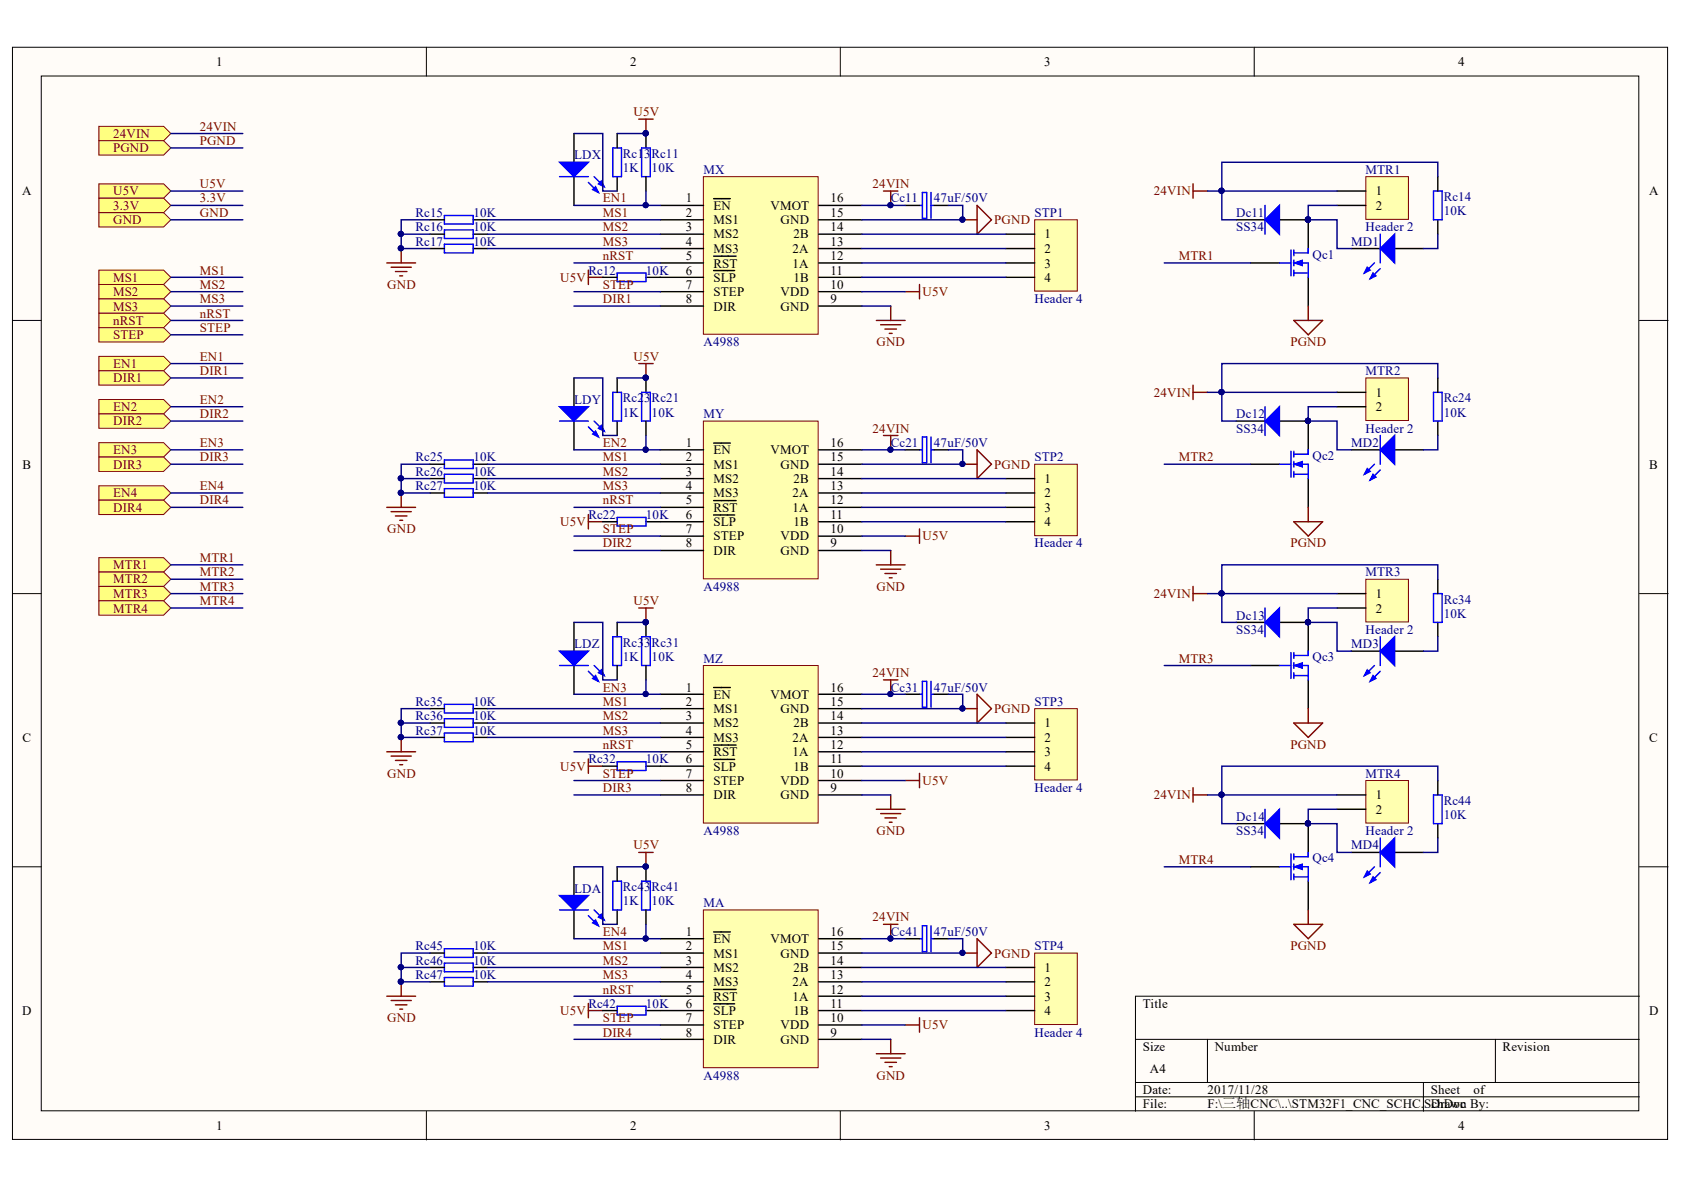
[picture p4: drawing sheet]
<svg xmlns="http://www.w3.org/2000/svg" width="297mm" height="210mm" viewBox="0 0 297 210" stroke-linecap="round" stroke-linejoin="round" font-family="sans-serif">
<g fill="#fffcf8" stroke="#000" stroke-width=".18">
<path d="M2.2 8.3h291.9v192.7h-291.9z"/>
<path d="M7.3 13.4h281.8v182.5h-281.8z"/>
</g>
<g fill="none" stroke="#000" stroke-width=".18">
<path d="M75.2 8.3v5.1M148.2 8.3v5.1M221.2 8.3v5.1M2.2 56.5h5.1M289.2 56.5h5M2.2 104.7h5.1M289.2 104.7h5M2.2 152.9h5.1M289.2 152.9h5M289.2 175.7h-88.9v20.3M75.2 196v5.1M148.2 196v5.1"/>
<path d="M200.3 183.3h88.9M200.3 190.9h88.9M200.3 193.5h88.9M213 183.3v7.6M221.2 196v5.1M251.1 190.9v5.1M263.8 183.3v7.6"/>
</g>
<path d="M124.1 31.2h20.2v27.8h-20.2z" fill="#ffffb0" stroke="#800000" stroke-width=".18"/>
<g fill="none" stroke="#000" stroke-width=".25">
<path d="M116.5 36.2h7.6M116.5 38.8h7.6M125.9 35h2.9M144.4 36.2h7.6M144.4 38.8h7.6M116.5 41.3h7.6M116.5 43.8h7.6M116.5 46.4h7.6M116.5 48.9h7.6M116.5 51.5h7.6M116.5 54h7.6M125.9 45.2h3.9"/>
<path d="M125.9 47.7h3.7M144.4 41.3h7.6M144.4 43.8h7.6M144.4 46.4h7.6M144.4 48.9h7.6M144.4 51.5h7.6M144.4 54h7.6"/>
</g>
<path d="M124.1 117.4h20.2v27.8h-20.2z" fill="#ffffb0" stroke="#800000" stroke-width=".18"/>
<g fill="none" stroke="#000" stroke-width=".25">
<path d="M116.5 122.5h7.6M116.5 125h7.6M116.5 127.5h7.6M116.5 130.1h7.6M116.5 132.6h7.6M116.5 135.1h7.6M116.5 137.7h7.6M125.9 121.3h2.9M125.9 131.4h3.9M125.9 134h3.7M144.4 122.5h7.6M144.4 125h7.6"/>
<path d="M144.4 127.5h7.6M144.4 130.1h7.6M144.4 132.6h7.6M144.4 135.1h7.6M144.4 137.7h7.6M116.5 140.2h7.6M144.4 140.2h7.6"/>
</g>
<path d="M124.1 74.3h20.2v27.8h-20.2z" fill="#ffffb0" stroke="#800000" stroke-width=".18"/>
<g fill="none" stroke="#000" stroke-width=".25">
<path d="M116.5 79.3h7.6M125.9 78.2h2.9M144.4 79.3h7.6M116.5 81.9h7.6M116.5 84.4h7.6M116.5 87h7.6M116.5 89.5h7.6M116.5 92h7.6M116.5 94.6h7.6M116.5 97.1h7.6M125.9 88.3h3.9M125.9 90.8h3.7"/>
<path d="M144.4 81.9h7.6M144.4 84.4h7.6M144.4 87h7.6M144.4 89.5h7.6M144.4 92h7.6M144.4 94.6h7.6M144.4 97.1h7.6"/>
</g>
<path d="M124.1 160.5h20.2v27.8h-20.2z" fill="#ffffb0" stroke="#800000" stroke-width=".18"/>
<g fill="none" stroke="#000" stroke-width=".25">
<path d="M116.5 165.6h7.6M116.5 168.1h7.6M116.5 170.6h7.6M116.5 173.2h7.6M116.5 175.7h7.6M116.5 178.3h7.6M125.9 164.4h2.9M125.9 174.5h3.9M125.9 177.1h3.7M144.4 165.6h7.6M144.4 168.1h7.6M144.4 170.6h7.6"/>
<path d="M144.4 173.2h7.6M144.4 175.7h7.6M144.4 178.3h7.6M116.5 180.8h7.6M116.5 183.3h7.6M144.4 180.8h7.6M144.4 183.3h7.6"/>
</g>
<g fill="#ffff80" stroke="#800000" stroke-width=".18">
<path d="M17.4 22.3h11.5l1.2 1.3-1.2 1.2h-11.5z" fill-rule="evenodd"/>
<path d="M17.4 24.8h11.5l1.2 1.3-1.2 1.3h-11.5z" fill-rule="evenodd"/>
<path d="M17.4 32.4h11.5l1.2 1.3-1.2 1.3h-11.5z" fill-rule="evenodd"/>
<path d="M17.4 37.5h11.5l1.2 1.3-1.2 1.2h-11.5z" fill-rule="evenodd"/>
<path d="M17.4 35h11.5l1.2 1.2-1.2 1.3h-11.5z" fill-rule="evenodd"/>
</g>
<path d="M154.6 56.5h5.1M155.3 57.3h3.6M156.1 58h2M156.9 58.8h.5M157.1 54v2.5M159.7 51.5h2.5M162.2 50.2v2.5" fill="none" stroke="#800000" stroke-width=".25"/>
<path d="M182.5 38.8h7.5v12.5h-7.5z" fill="#ffffb0" stroke="#800000" stroke-width=".18"/>
<path d="M177.4 41.3h5.1M177.4 43.8h5.1M177.4 46.4h5.1M177.4 48.9h5.1" fill="none" stroke="#000" stroke-width=".25"/>
<path d="M155.8 76.8h2.6M157.1 76.8v2.5M172.3 79.3l2.6 2.6-2.6 2.5zM154.6 99.6h5.1M157.1 97.1v2.5M159.7 94.6h2.5M162.2 93.3v2.5M169.8 81.9h2.5M155.3 100.4h3.6M156.1 101.2h2M156.9 101.9h.5" fill="none" stroke="#800000" stroke-width=".25"/>
<g fill="#000080" stroke="#000080" stroke-width=".18">
<circle cx="157.1" cy="79.3" r=".46"/>
<circle cx="169.8" cy="81.8" r=".46"/>
</g>
<path d="M182.5 81.9h7.5v12.6h-7.5z" fill="#ffffb0" stroke="#800000" stroke-width=".18"/>
<path d="M177.4 84.4h5.1M177.4 87h5.1M177.4 89.5h5.1M177.4 92h5.1" fill="none" stroke="#000" stroke-width=".25"/>
<path d="M159.7 137.7h2.5M162.2 136.4v2.5M154.6 142.8h5.1M155.3 143.5h3.6M156.1 144.3h2M156.9 145h.5M157.1 140.2v2.6" fill="none" stroke="#800000" stroke-width=".25"/>
<path d="M182.5 125h7.5v12.6h-7.5z" fill="#ffffb0" stroke="#800000" stroke-width=".18"/>
<path d="M177.4 127.5h5.1M177.4 130.1h5.1M177.4 132.6h5.1M177.4 135.1h5.1" fill="none" stroke="#000" stroke-width=".25"/>
<path d="M162.2 179.5v2.6M154.6 185.9h5.1M155.3 186.6h3.6M156.1 187.4h2M156.9 188.1h.5M157.1 183.3v2.6M159.7 180.8h2.5" fill="none" stroke="#800000" stroke-width=".25"/>
<path d="M182.5 168.1h7.5v12.6h-7.5z" fill="#ffffb0" stroke="#800000" stroke-width=".18"/>
<path d="M159.7 36.2h2.5M164.7 36.2h2.6M159.7 79.3h2.5M164.7 79.3h2.6M159.7 122.5h2.5M164.7 122.5h2.6M159.7 165.6h2.5M164.7 165.6h2.6M177.4 170.6h5.1M177.4 173.2h5.1M177.4 175.7h5.1M177.4 178.3h5.1" fill="none" stroke="#000" stroke-width=".25"/>
<g fill="none" stroke="#00f" stroke-width=".25">
<path d="M162.2 36.2h.5M162.7 34h.8v4.5h-.8zM164.2 34v4.5M164.2 36.2h.5M162.2 79.3h.5M162.7 77.1h.8v4.5h-.8zM164.2 79.3h.5M164.2 77.1v4.5M162.2 122.5h.5M162.7 120.2h.8v4.5h-.8zM164.2 120.2v4.5M164.2 122.5h.5"/>
<path d="M162.2 165.6h.5M162.7 163.3h.8v4.6h-.8zM164.2 163.3v4.6M164.2 165.6h.5"/>
</g>
<path d="M155.8 33.7h2.6M157.1 33.7v2.5M169.8 38.8h2.5M172.3 36.2l2.6 2.6-2.6 2.5zM155.8 119.9h2.6M157.1 119.9v2.6M169.8 125h2.5M172.3 122.5l2.6 2.5-2.6 2.5zM155.8 163h2.6M157.1 163v2.6M169.8 168.1h2.5M172.3 165.6l2.6 2.5-2.6 2.5z" fill="none" stroke="#800000" stroke-width=".25"/>
<g fill="#000080" stroke="#000080" stroke-width=".18">
<circle cx="157.1" cy="36.2" r=".46"/>
<circle cx="169.8" cy="38.7" r=".46"/>
<circle cx="157.1" cy="122.4" r=".46"/>
<circle cx="169.8" cy="125" r=".46"/>
<circle cx="157.1" cy="165.5" r=".46"/>
<circle cx="169.8" cy="168.1" r=".46"/>
<circle cx="157.1" cy="79.3" r=".46"/>
<circle cx="169.8" cy="81.8" r=".46"/>
</g>
<g fill="none" stroke="#000080" stroke-width=".25">
<path d="M30.1 23.6h12.7M30.1 26.1h12.7M30.1 33.7h12.7M30.1 38.8h12.7M30.1 36.2h12.7M152 36.2h7.7M167.3 36.2h2.5v2.6h-17.8M152 41.3h25.4M152 43.8h25.4M152 46.4h25.4M152 48.9h25.4M152 51.5h7.7"/>
<path d="M152 54h5.1M152 79.3h7.7M167.3 79.3h2.5v2.6h-17.8M152 84.4h25.4M152 87h25.4M152 89.5h25.4M152 92h25.4M152 94.6h7.7M152 97.1h5.1M152 122.5h7.7M152 127.5h25.4M152 130.1h25.4"/>
<path d="M152 132.6h25.4M152 135.1h25.4M152 137.7h7.7M167.3 122.5h2.5v2.5h-17.8M152 140.2h5.1M152 165.6h7.7M152 170.6h25.4M152 173.2h25.4M152 175.7h25.4M152 178.3h25.4M167.3 165.6h2.5v2.5h-17.8M152 180.8h7.7"/>
<path d="M152 183.3h5.1"/>
</g>
<path d="M17.4 57.8h11.5l1.2 1.3-1.2 1.2h-11.5z" fill-rule="evenodd" fill="#ffff80" stroke="#800000" stroke-width=".18"/>
<path d="M113.9 33.7v2.5h2.6M30.1 59.1h12.7M101.2 46.4h15.3M101.2 51.5h15.3M101.2 54h15.3" fill="none" stroke="#000080" stroke-width=".25"/>
<path d="M108.1 26.1h1.5v5.1h-1.5zM113.2 26.1v5.1h1.5v-5.1M108.9 48.2h5v1.5h-5z" fill="none" stroke="#00f" stroke-width=".25"/>
<path d="M101.2 23.6v5M101.2 31.2v5M108.9 23.6v2.5M108.9 31.2v2.5M113.9 31.2v2.5M106.3 48.9h2.6M113.9 48.9h2.6" fill="none" stroke="#000" stroke-width=".25"/>
<circle cx="113.9" cy="36.2" r=".46" fill="#000080" stroke="#000080" stroke-width=".18"/>
<path d="M103.8 47.6v2.6M103.8 48.9h2.5" fill="none" stroke="#800000" stroke-width=".25"/>
<path d="M98.7 28.6h5.1l-2.6 2.6z" fill="#00f"/>
<path d="M98.7 28.6h5.1l-2.6 2.6zM103.8 32.2l1.8 1.8M104.8 31.2l1.8 1.7" fill="none" stroke="#00f" stroke-width=".25"/>
<path d="M104.5 33.4l.5-.5 .6 1.1z" fill="#00f"/>
<path d="M104.5 33.4l.5-.5 .6 1.1z" fill="none" stroke="#00f" stroke-width=".25"/>
<path d="M105.6 32.4l.5-.5 .5 1z" fill="#00f"/>
<path d="M98.7 31.2h5.1M105.6 32.4l.5-.5 .5 1zM108.1 69.2h1.5v5.1h-1.5zM113.2 69.2v5.1h1.5v-5.1M108.9 91.3h5v1.5h-5z" fill="none" stroke="#00f" stroke-width=".25"/>
<path d="M101.2 89.5h15.3M101.2 94.6h15.3M101.2 97.1h15.3" fill="none" stroke="#000080" stroke-width=".25"/>
<path d="M101.2 66.7v5M101.2 74.3v5M108.9 66.7v2.5M108.9 74.3v2.5M113.9 74.3v2.5M106.3 92h2.6M113.9 92h2.6" fill="none" stroke="#000" stroke-width=".25"/>
<path d="M103.8 90.8v2.5M103.8 92h2.5" fill="none" stroke="#800000" stroke-width=".25"/>
<path d="M98.7 71.7h5.1l-2.6 2.6z" fill="#00f"/>
<path d="M98.7 71.7h5.1l-2.6 2.6zM103.8 75.3l1.8 1.8M104.8 74.3l1.8 1.8" fill="none" stroke="#00f" stroke-width=".25"/>
<path d="M104.5 76.6l.5-.5 .6 1z" fill="#00f"/>
<path d="M104.5 76.6l.5-.5 .6 1z" fill="none" stroke="#00f" stroke-width=".25"/>
<path d="M105.6 75.5l.5-.5 .5 1.1z" fill="#00f"/>
<path d="M98.7 74.3h5.1M105.6 75.5l.5-.5 .5 1.1zM108.1 112.3h1.5v5.1h-1.5zM113.2 112.3v5.1h1.5v-5.1M108.9 134.4h5v1.5h-5z" fill="none" stroke="#00f" stroke-width=".25"/>
<path d="M101.2 132.6h15.3M101.2 137.7h15.3M101.2 140.2h15.3" fill="none" stroke="#000080" stroke-width=".25"/>
<path d="M101.2 109.8v5.1M101.2 117.4v5.1M108.9 109.8v2.5M108.9 117.4v2.5M113.9 117.4v2.5M106.3 135.1h2.6M113.9 135.1h2.6" fill="none" stroke="#000" stroke-width=".25"/>
<path d="M103.8 133.9v2.5M103.8 135.1h2.5" fill="none" stroke="#800000" stroke-width=".25"/>
<path d="M98.7 114.9h5.1l-2.6 2.5z" fill="#00f"/>
<path d="M98.7 114.9h5.1l-2.6 2.5zM103.8 118.4l1.8 1.8M104.8 117.4l1.8 1.8" fill="none" stroke="#00f" stroke-width=".25"/>
<path d="M104.5 119.7l.5-.5 .6 1z" fill="#00f"/>
<path d="M104.5 119.7l.5-.5 .6 1z" fill="none" stroke="#00f" stroke-width=".25"/>
<path d="M105.6 118.7l.5-.5 .5 1z" fill="#00f"/>
<path d="M98.7 117.4h5.1M105.6 118.7l.5-.5 .5 1zM108.1 155.4h1.5v5.1h-1.5zM113.2 155.4v5.1h1.5v-5.1M108.9 177.5h5v1.5h-5z" fill="none" stroke="#00f" stroke-width=".25"/>
<path d="M101.2 175.7h15.3M101.2 180.8h15.3M101.2 183.3h15.3" fill="none" stroke="#000080" stroke-width=".25"/>
<path d="M101.2 152.9v5.1M108.9 152.9v2.5M101.2 160.5v5.1M106.3 178.3h2.6M108.9 160.5v2.5M113.9 160.5v2.5M113.9 178.3h2.6" fill="none" stroke="#000" stroke-width=".25"/>
<path d="M103.8 177v2.5M103.8 178.3h2.5" fill="none" stroke="#800000" stroke-width=".25"/>
<path d="M98.7 158h5.1l-2.6 2.5z" fill="#00f"/>
<path d="M98.7 158h5.1l-2.6 2.5zM103.8 161.5l1.8 1.8M104.8 160.5l1.8 1.8" fill="none" stroke="#00f" stroke-width=".25"/>
<path d="M104.5 162.8l.5-.5 .6 1z" fill="#00f"/>
<path d="M104.5 162.8l.5-.5 .6 1z" fill="none" stroke="#00f" stroke-width=".25"/>
<path d="M105.6 161.8l.5-.5 .5 1z" fill="#00f"/>
<path d="M98.7 160.5h5.1M105.6 161.8l.5-.5 .5 1z" fill="none" stroke="#00f" stroke-width=".25"/>
<path d="M112.7 21h2.5M113.9 21v2.6M112.7 64.1h2.5M113.9 64.1v2.6M112.7 107.2h2.5M113.9 107.2v2.6M112.7 150.4h2.5M113.9 150.4v2.5" fill="none" stroke="#800000" stroke-width=".25"/>
<g fill="none" stroke="#000080" stroke-width=".25">
<path d="M101.2 23.6h5.1v10.1h2.6M101.2 36.2h12.7M108.9 23.6h5M101.2 66.7h5.1v10.1h2.6M101.2 79.3h12.7M108.9 66.7h5M113.9 76.8v2.5h2.6M101.2 109.8h5.1v10.1h2.6M108.9 109.8h5M113.9 119.9v2.6h2.6M101.2 122.5h12.7M101.2 152.9h5.1v10.1h2.6"/>
<path d="M108.9 152.9h5M101.2 165.6h12.7M113.9 163v2.6h2.6"/>
</g>
<g fill="#000080" stroke="#000080" stroke-width=".18">
<circle cx="113.9" cy="79.3" r=".46"/>
<circle cx="113.9" cy="36.2" r=".46"/>
<circle cx="113.9" cy="122.4" r=".46"/>
<circle cx="113.9" cy="165.5" r=".46"/>
</g>
<path d="M17.4 47.6h11.5l1.2 1.3-1.2 1.3h-11.5z" fill-rule="evenodd" fill="#ffff80" stroke="#800000" stroke-width=".18"/>
<path d="M30.1 48.9h12.7" fill="none" stroke="#000080" stroke-width=".25"/>
<path d="M17.4 50.2h11.5l1.2 1.3-1.2 1.2h-11.5z" fill-rule="evenodd" fill="#ffff80" stroke="#800000" stroke-width=".18"/>
<path d="M30.1 51.5h12.7" fill="none" stroke="#000080" stroke-width=".25"/>
<path d="M17.4 52.7h11.5l1.2 1.3-1.2 1.3h-11.5z" fill-rule="evenodd" fill="#ffff80" stroke="#800000" stroke-width=".18"/>
<path d="M30.1 54h12.7" fill="none" stroke="#000080" stroke-width=".25"/>
<path d="M17.4 55.3h11.5l1.2 1.2-1.2 1.3h-11.5z" fill-rule="evenodd" fill="#ffff80" stroke="#800000" stroke-width=".18"/>
<path d="M30.1 56.5h12.7" fill="none" stroke="#000080" stroke-width=".25"/>
<path d="M17.4 62.9h11.5l1.2 1.2-1.2 1.3h-11.5z" fill-rule="evenodd" fill="#ffff80" stroke="#800000" stroke-width=".18"/>
<path d="M30.1 64.1h12.7" fill="none" stroke="#000080" stroke-width=".25"/>
<path d="M17.4 65.4h11.5l1.2 1.3-1.2 1.2h-11.5z" fill-rule="evenodd" fill="#ffff80" stroke="#800000" stroke-width=".18"/>
<path d="M30.1 66.7h12.7" fill="none" stroke="#000080" stroke-width=".25"/>
<path d="M17.4 70.5h11.5l1.2 1.2-1.2 1.3h-11.5z" fill-rule="evenodd" fill="#ffff80" stroke="#800000" stroke-width=".18"/>
<path d="M30.1 71.7h12.7" fill="none" stroke="#000080" stroke-width=".25"/>
<path d="M17.4 73h11.5l1.2 1.3-1.2 1.2h-11.5z" fill-rule="evenodd" fill="#ffff80" stroke="#800000" stroke-width=".18"/>
<path d="M30.1 74.3h12.7" fill="none" stroke="#000080" stroke-width=".25"/>
<path d="M17.4 78.1h11.5l1.2 1.2-1.2 1.3h-11.5z" fill-rule="evenodd" fill="#ffff80" stroke="#800000" stroke-width=".18"/>
<path d="M30.1 79.3h12.7" fill="none" stroke="#000080" stroke-width=".25"/>
<path d="M17.4 80.6h11.5l1.2 1.3-1.2 1.3h-11.5z" fill-rule="evenodd" fill="#ffff80" stroke="#800000" stroke-width=".18"/>
<path d="M30.1 81.9h12.7" fill="none" stroke="#000080" stroke-width=".25"/>
<path d="M17.4 85.7h11.5l1.2 1.3-1.2 1.2h-11.5z" fill-rule="evenodd" fill="#ffff80" stroke="#800000" stroke-width=".18"/>
<path d="M30.1 87h12.7" fill="none" stroke="#000080" stroke-width=".25"/>
<path d="M17.4 88.2h11.5l1.2 1.3-1.2 1.3h-11.5z" fill-rule="evenodd" fill="#ffff80" stroke="#800000" stroke-width=".18"/>
<path d="M30.1 89.5h12.7" fill="none" stroke="#000080" stroke-width=".25"/>
<path d="M220.6 46.4h5.1M230.8 48.9v5.1" fill="none" stroke="#000" stroke-width=".25"/>
<path d="M225.7 46.4h2M227.7 44.1v4.6M228.2 46.4h2.6v2.5M228.2 48.2h2.6M228.2 45.9v1M228.2 47.6v1.1" fill="none" stroke="#00f" stroke-width=".25"/>
<path d="M228.2 46.4l1.5-.5v1z" fill="#00f"/>
<path d="M228.2 46.4l1.5-.5v1z" fill="none" stroke="#00f" stroke-width=".18"/>
<path d="M17.4 98.4h11.5l1.2 1.2-1.2 1.3h-11.5z" fill-rule="evenodd" fill="#ffff80" stroke="#800000" stroke-width=".18"/>
<path d="M30.1 99.6h12.7" fill="none" stroke="#000080" stroke-width=".25"/>
<path d="M17.4 100.9h11.5l1.2 1.3-1.2 1.2h-11.5z" fill-rule="evenodd" fill="#ffff80" stroke="#800000" stroke-width=".18"/>
<path d="M30.1 102.2h12.7" fill="none" stroke="#000080" stroke-width=".25"/>
<path d="M17.4 103.4h11.5l1.2 1.3-1.2 1.3h-11.5z" fill-rule="evenodd" fill="#ffff80" stroke="#800000" stroke-width=".18"/>
<path d="M30.1 104.7h12.7" fill="none" stroke="#000080" stroke-width=".25"/>
<path d="M17.4 106h11.5l1.2 1.2-1.2 1.3h-11.5z" fill-rule="evenodd" fill="#ffff80" stroke="#800000" stroke-width=".18"/>
<path d="M30.1 107.2h12.7" fill="none" stroke="#000080" stroke-width=".25"/>
<path d="M240.9 31.2h7.5v7.5h-7.5z" fill="#ffffb0" stroke="#800000" stroke-width=".18"/>
<path d="M218.1 38.8h5M225.7 38.8h5.1M235.8 33.7h5.1M235.8 36.2h5.1" fill="none" stroke="#000" stroke-width=".25"/>
<path d="M235.8 36.2h-5v2.6M205.4 46.4h15.2" fill="none" stroke="#000080" stroke-width=".25"/>
<path d="M210.4 32.4v2.6M210.4 33.7h2.6M228.2 56.5h5.1l-2.5 2.6zM230.8 54v2.5" fill="none" stroke="#800000" stroke-width=".25"/>
<path d="M223.1 38.8l2.6-2.6v5.1z" fill="#00f"/>
<path d="M223.1 38.8l2.6-2.6v5.1zM223.1 36.2v5.1M227.7 79.6v4.6M225.7 81.9h2M228.2 81.9h2.6v2.5M228.2 83.7h2.6M228.2 81.4v1M228.2 83.2v1" fill="none" stroke="#00f" stroke-width=".25"/>
<path d="M215.5 33.7v5.1h2.6" fill="none" stroke="#000080" stroke-width=".25"/>
<circle cx="215.5" cy="33.6" r=".46" fill="#000080" stroke="#000080" stroke-width=".18"/>
<path d="M220.6 81.9h5.1M230.8 84.4v5.1" fill="none" stroke="#000" stroke-width=".25"/>
<path d="M228.2 81.9l1.5-.5v1z" fill="#00f"/>
<path d="M228.2 81.9l1.5-.5v1z" fill="none" stroke="#00f" stroke-width=".18"/>
<path d="M240.9 66.7h7.5v7.5h-7.5z" fill="#ffffb0" stroke="#800000" stroke-width=".18"/>
<path d="M218.1 74.3h5M225.7 74.3h5.1M235.8 69.2h5.1M235.8 71.7h5.1" fill="none" stroke="#000" stroke-width=".25"/>
<path d="M235.8 71.7h-5v2.6M205.4 81.9h15.2" fill="none" stroke="#000080" stroke-width=".25"/>
<path d="M210.4 67.9v2.6M210.4 69.2h2.6M228.2 92h5.1l-2.5 2.6zM230.8 89.5v2.5" fill="none" stroke="#800000" stroke-width=".25"/>
<path d="M223.1 74.3l2.6-2.6v5.1z" fill="#00f"/>
<path d="M223.1 74.3l2.6-2.6v5.1zM223.1 71.7v5.1M225.7 117.4h2M227.7 115.1v4.6M228.2 117.4h2.6v2.5M228.2 119.2h2.6M228.2 116.9v1M228.2 118.7v1" fill="none" stroke="#00f" stroke-width=".25"/>
<path d="M215.5 69.2v5.1h2.6" fill="none" stroke="#000080" stroke-width=".25"/>
<circle cx="215.5" cy="69.2" r=".46" fill="#000080" stroke="#000080" stroke-width=".18"/>
<path d="M220.6 117.4h5.1M230.8 119.9v5.1" fill="none" stroke="#000" stroke-width=".25"/>
<path d="M228.2 117.4l1.5-.5v1z" fill="#00f"/>
<path d="M228.2 117.4l1.5-.5v1z" fill="none" stroke="#00f" stroke-width=".18"/>
<path d="M240.9 102.2h7.5v7.5h-7.5z" fill="#ffffb0" stroke="#800000" stroke-width=".18"/>
<path d="M218.1 109.8h5M225.7 109.8h5.1M235.8 104.7h5.1M235.8 107.2h5.1" fill="none" stroke="#000" stroke-width=".25"/>
<path d="M205.4 117.4h15.2M235.8 107.2h-5v2.6" fill="none" stroke="#000080" stroke-width=".25"/>
<path d="M210.4 103.4v2.6M210.4 104.7h2.6M228.2 127.5h5.1l-2.5 2.6zM230.8 125v2.5" fill="none" stroke="#800000" stroke-width=".25"/>
<path d="M223.1 109.8l2.6-2.6v5.1z" fill="#00f"/>
<path d="M223.1 109.8l2.6-2.6v5.1zM223.1 107.2v5.1M225.7 152.9h2M227.7 150.6v4.6M228.2 152.9h2.6v2.5M228.2 154.7h2.6M228.2 152.4v1M228.2 154.2v1" fill="none" stroke="#00f" stroke-width=".25"/>
<path d="M215.5 104.7v5.1h2.6" fill="none" stroke="#000080" stroke-width=".25"/>
<circle cx="215.5" cy="104.7" r=".46" fill="#000080" stroke="#000080" stroke-width=".18"/>
<path d="M220.6 152.9h5.1M230.8 155.4v5.1" fill="none" stroke="#000" stroke-width=".25"/>
<path d="M228.2 152.9l1.5-.5v1z" fill="#00f"/>
<path d="M228.2 152.9l1.5-.5v1z" fill="none" stroke="#00f" stroke-width=".18"/>
<path d="M240.9 137.7h7.5v7.5h-7.5z" fill="#ffffb0" stroke="#800000" stroke-width=".18"/>
<path d="M218.1 145.3h5M225.7 145.3h5.1M235.8 140.2h5.1M235.8 142.8h5.1" fill="none" stroke="#000" stroke-width=".25"/>
<path d="M205.4 152.9h15.2M235.8 142.8h-5v2.5" fill="none" stroke="#000080" stroke-width=".25"/>
<path d="M210.4 138.9v2.6M210.4 140.2h2.6M228.2 163h5.1l-2.5 2.6zM230.8 160.5v2.5" fill="none" stroke="#800000" stroke-width=".25"/>
<path d="M223.1 145.3l2.6-2.5v5z" fill="#00f"/>
<path d="M252.9 104.7h1.5v5.1h-1.5zM223.1 145.3l2.6-2.5v5zM223.1 142.8v5" fill="none" stroke="#00f" stroke-width=".25"/>
<path d="M215.5 140.2v5.1h2.6" fill="none" stroke="#000080" stroke-width=".25"/>
<circle cx="215.5" cy="140.2" r=".46" fill="#000080" stroke="#000080" stroke-width=".18"/>
<path d="M238.4 114.9h5.1M246 114.9h5.1M253.6 102.2v2.5M253.6 109.8v2.5" fill="none" stroke="#000" stroke-width=".25"/>
<path d="M243.5 114.9l2.5-2.6v5.1z" fill="#00f"/>
<path d="M242.4 117.4l-1.7 1.8M243.5 114.9l2.5-2.6v5.1zM243.5 118.4l-1.8 1.8" fill="none" stroke="#00f" stroke-width=".25"/>
<path d="M241.2 118.2l.5 .5-1 .5z" fill="#00f"/>
<path d="M241.2 118.2l.5 .5-1 .5z" fill="none" stroke="#00f" stroke-width=".25"/>
<path d="M242.2 119.2l.5 .5-1 .5z" fill="#00f"/>
<path d="M242.2 119.2l.5 .5-1 .5zM243.5 112.3v5.1M252.9 140.2h1.5v5.1h-1.5z" fill="none" stroke="#00f" stroke-width=".25"/>
<path d="M230.8 109.8h5v5.1h2.6M253.6 102.2v-2.6h-38.1v5.1M253.6 112.3v2.6h-2.5M213 140.2h22.8" fill="none" stroke="#000080" stroke-width=".25"/>
<g fill="#000080" stroke="#000080" stroke-width=".18">
<circle cx="215.5" cy="104.7" r=".46"/>
<circle cx="215.5" cy="140.2" r=".46"/>
</g>
<path d="M253.6 137.7v2.5M238.4 150.4h5.1M246 150.4h5.1M253.6 145.3v2.5" fill="none" stroke="#000" stroke-width=".25"/>
<path d="M243.5 150.4l2.5-2.6v5.1z" fill="#00f"/>
<path d="M242.4 152.9l-1.7 1.8M243.5 150.4l2.5-2.6v5.1zM243.5 153.9l-1.8 1.8" fill="none" stroke="#00f" stroke-width=".25"/>
<path d="M241.2 153.7l.5 .5-1 .5z" fill="#00f"/>
<path d="M241.2 153.7l.5 .5-1 .5z" fill="none" stroke="#00f" stroke-width=".25"/>
<path d="M242.2 154.7l.5 .5-1 .5z" fill="#00f"/>
<path d="M252.9 69.2h1.5v5.1h-1.5zM242.2 154.7l.5 .5-1 .5zM243.5 147.8v5.1" fill="none" stroke="#00f" stroke-width=".25"/>
<path d="M213 69.2h22.8M253.6 137.7v-2.6h-38.1v5.1M230.8 145.3h5v5.1h2.6M253.6 147.8v2.6h-2.5" fill="none" stroke="#000080" stroke-width=".25"/>
<g fill="#000080" stroke="#000080" stroke-width=".18">
<circle cx="215.5" cy="140.2" r=".46"/>
<circle cx="215.5" cy="69.2" r=".46"/>
</g>
<path d="M238.4 79.3h5.1M246 79.3h5.1M253.6 66.7v2.5M253.6 74.3v2.5" fill="none" stroke="#000" stroke-width=".25"/>
<path d="M243.5 79.3l2.5-2.5v5.1z" fill="#00f"/>
<path d="M243.5 79.3l2.5-2.5v5.1zM242.4 81.9l-1.7 1.8M243.5 82.9l-1.8 1.8" fill="none" stroke="#00f" stroke-width=".25"/>
<path d="M241.2 82.6l.5 .6-1 .5z" fill="#00f"/>
<path d="M241.2 82.6l.5 .6-1 .5z" fill="none" stroke="#00f" stroke-width=".25"/>
<path d="M242.2 83.7l.5 .5-1 .5z" fill="#00f"/>
<path d="M252.9 33.7h1.5v5.1h-1.5zM243.5 76.8v5.1M242.2 83.7l.5 .5-1 .5z" fill="none" stroke="#00f" stroke-width=".25"/>
<path d="M213 33.7h22.8M230.8 74.3h5v5h2.6M253.6 66.7v-2.6h-38.1v5.1M253.6 76.8v2.5h-2.5" fill="none" stroke="#000080" stroke-width=".25"/>
<g fill="#000080" stroke="#000080" stroke-width=".18">
<circle cx="215.5" cy="69.2" r=".46"/>
<circle cx="215.5" cy="33.6" r=".46"/>
</g>
<path d="M253.6 31.2v2.5M253.6 38.8v2.5M238.4 43.8h5.1M246 43.8h5.1" fill="none" stroke="#000" stroke-width=".25"/>
<path d="M243.5 43.8l2.5-2.5v5.1z" fill="#00f"/>
<path d="M242.4 46.4l-1.7 1.8M243.5 43.8l2.5-2.5v5.1zM243.5 47.4l-1.8 1.8" fill="none" stroke="#00f" stroke-width=".25"/>
<path d="M241.2 47.1l.5 .5-1 .6z" fill="#00f"/>
<path d="M241.2 47.1l.5 .5-1 .6z" fill="none" stroke="#00f" stroke-width=".25"/>
<path d="M242.2 48.2l.5 .5-1 .5z" fill="#00f"/>
<g fill="none" stroke="#00f" stroke-width=".25">
<path d="M78.4 38h5.1v1.5h-5.1zM78.4 40.5h5.1v1.6h-5.1zM78.4 43.1h5.1v1.5h-5.1zM242.2 48.2l.5 .5-1 .5zM243.5 41.3v5.1M78.4 81.1h5.1v1.5h-5.1zM78.4 83.7h5.1v1.5h-5.1zM78.4 86.2h5.1v1.5h-5.1zM78.4 124.2h5.1v1.6h-5.1zM78.4 126.8h5.1v1.5h-5.1zM78.4 129.3h5.1v1.5h-5.1zM78.4 167.4h5.1v1.5h-5.1z"/>
<path d="M78.4 169.9h5.1v1.5h-5.1zM78.4 172.4h5.1v1.5h-5.1z"/>
</g>
<g fill="none" stroke="#000080" stroke-width=".25">
<path d="M75.8 38.8h-5v5h5M86 38.8h30.5M230.8 38.8h5v5h2.6M253.6 31.2v-2.6h-38.1v5.1M70.8 41.3h5M86 41.3h30.5M86 43.8h30.5M253.6 41.3v2.5h-2.5M70.8 84.4h5M75.8 81.9h-5v5.1h5M86 84.4h30.5M86 87h30.5"/>
<path d="M86 81.9h30.5M213 104.7h22.8M70.8 127.5h5M75.8 125h-5v5.1h5M86 127.5h30.5M86 130.1h30.5M86 125h30.5M70.8 170.6h5M75.8 168.1h-5v5.1h5M86 170.6h30.5M86 173.2h30.5M86 168.1h30.5"/>
</g>
<g fill="#000080" stroke="#000080" stroke-width=".18">
<circle cx="215.5" cy="33.6" r=".46"/>
<circle cx="70.7" cy="43.8" r=".46"/>
<circle cx="70.7" cy="86.9" r=".47"/>
<circle cx="70.7" cy="130" r=".46"/>
<circle cx="70.7" cy="173.1" r=".47"/>
<circle cx="70.7" cy="41.3" r=".46"/>
<circle cx="70.7" cy="84.4" r=".46"/>
<circle cx="70.7" cy="127.5" r=".46"/>
<circle cx="70.7" cy="170.6" r=".46"/>
<circle cx="215.5" cy="104.7" r=".46"/>
</g>
<g fill="none" stroke="#800000" stroke-width=".25">
<path d="M68.2 46.4h5.1M69 47.1h3.5M69.7 47.9h2.1M70.5 48.7h.5M70.8 43.8v2.6M68.2 89.5h5.1M69 90.3h3.5M69.7 91h2.1M70.5 91.8h.5M70.8 87v2.5M68.2 132.6h5.1M69 133.4h3.5"/>
<path d="M69.7 134.1h2.1M70.5 134.9h.5M70.8 130.1v2.5M68.2 175.7h5.1M69 176.5h3.5M69.7 177.2h2.1M70.5 178h.5M70.8 173.2v2.5"/>
</g>
<g fill="none" stroke="#000" stroke-width=".25">
<path d="M75.8 38.8h2.6M83.5 38.8h2.5M75.8 41.3h2.6M75.8 43.8h2.6M83.5 41.3h2.5M83.5 43.8h2.5M75.8 81.9h2.6M75.8 84.4h2.6M75.8 87h2.6M83.5 81.9h2.5M83.5 84.4h2.5M83.5 87h2.5"/>
<path d="M75.8 125h2.6M75.8 127.5h2.6M75.8 130.1h2.6M83.5 125h2.5M83.5 127.5h2.5M83.5 130.1h2.5M75.8 168.1h2.6M75.8 170.6h2.6M75.8 173.2h2.6M83.5 168.1h2.5M83.5 170.6h2.5M83.5 173.2h2.5"/>
</g>
<text font-size="6.3" fill="#00f" x="230" y="42.5">PIQc102</text>
<g font-size="6" fill="#00f">
<text x="230" y="77.9">PIQc202</text>
<text x="230" y="113.5">PIQc302</text>
<text x="230" y="149.1">PIQc402</text>
</g>
<g font-size="3.5" fill="#000080">
<text x="113.2" y="25.4">PIRc1102</text>
<text x="113.2" y="68.8">PIRc2102</text>
<text x="113.2" y="111.8">PIRc3102</text>
<text x="113.2" y="155.2">PIRc4102</text>
</g>
<g font-size="2.3">
<text x="38.1" y="11.6">1</text>
<text x="111.1" y="11.6">2</text>
<text x="184.2" y="11.6">3</text>
<text x="257.2" y="11.6">4</text>
<text x="3.9" y="34.4">A</text>
<text x="120.9" y="35.7">1</text>
<text x="146.5" y="35.7">16</text>
<text x="242.7" y="34.4">1</text>
<text x="290.9" y="34.4">A</text>
<text x="120.9" y="38.2">2</text>
<text x="120.9" y="40.8">3</text>
<text x="125.8" y="37">EN</text>
<text x="125.8" y="39.5">MS1</text>
<text x="135.9" y="37">VMOT</text>
<text x="137.7" y="39.5">GND</text>
<text x="146.5" y="38.2">15</text>
<text x="146.5" y="40.8">14</text>
<text x="242.7" y="37">2</text>
<text x="120.9" y="43.4">4</text>
<text x="120.9" y="45.9">5</text>
<text x="125.8" y="42">MS2</text>
<text x="125.8" y="44.7">MS3</text>
<text x="125.8" y="47.2">RST</text>
<text x="139.8" y="47.2">1A</text>
<text x="139.8" y="44.7">2A</text>
<text x="140" y="42">2B</text>
<text x="146.5" y="45.9">12</text>
<text x="146.5" y="43.4">13</text>
<text x="184.3" y="42">1</text>
<text x="184.3" y="44.7">2</text>
<text x="184.3" y="47.2">3</text>
<text x="120.9" y="48.5">6</text>
<text x="120.9" y="51">7</text>
<text x="120.9" y="53.5">8</text>
<text x="125.8" y="49.7">SLP</text>
<text x="125.8" y="52.3">STEP</text>
<text x="137.7" y="52.3">VDD</text>
<text x="140" y="49.7">1B</text>
<text x="146.5" y="53.5">9</text>
<text x="146.5" y="51">10</text>
<text x="146.5" y="48.5">11</text>
<text x="184.3" y="49.7">4</text>
<text x="125.8" y="54.8">DIR</text>
<text x="137.7" y="54.8">GND</text>
<text x="242.7" y="70">1</text>
<text x="242.7" y="72.5">2</text>
<text x="4" y="82.6">B</text>
<text x="120.9" y="78.8">1</text>
<text x="120.9" y="81.4">2</text>
<text x="120.9" y="83.9">3</text>
<text x="125.8" y="80.1">EN</text>
<text x="125.8" y="82.6">MS1</text>
<text x="135.9" y="80.1">VMOT</text>
<text x="137.7" y="82.6">GND</text>
<text x="146.5" y="81.4">15</text>
<text x="146.5" y="83.9">14</text>
<text x="146.5" y="78.8">16</text>
<text x="290.9" y="82.6">B</text>
<text x="120.9" y="86.4">4</text>
<text x="120.9" y="89">5</text>
<text x="125.8" y="85.2">MS2</text>
<text x="125.8" y="87.7">MS3</text>
<text x="139.8" y="87.7">2A</text>
<text x="140" y="85.2">2B</text>
<text x="146.5" y="89">12</text>
<text x="146.5" y="86.4">13</text>
<text x="184.3" y="85.2">1</text>
<text x="184.3" y="87.7">2</text>
<text x="120.9" y="91.5">6</text>
<text x="120.9" y="94">7</text>
<text x="125.8" y="90.2">RST</text>
<text x="125.8" y="92.8">SLP</text>
<text x="125.8" y="95.3">STEP</text>
<text x="137.7" y="95.3">VDD</text>
<text x="139.8" y="90.2">1A</text>
<text x="140" y="92.8">1B</text>
<text x="146.5" y="94">10</text>
<text x="146.5" y="91.5">11</text>
<text x="184.3" y="90.2">3</text>
<text x="184.3" y="92.8">4</text>
<text x="120.9" y="96.6">8</text>
<text x="125.8" y="97.8">DIR</text>
<text x="137.7" y="97.8">GND</text>
<text x="146.5" y="96.6">9</text>
<text x="242.7" y="105.5">1</text>
<text x="242.7" y="108.1">2</text>
<text x="120.9" y="122">1</text>
<text x="120.9" y="124.5">2</text>
<text x="125.8" y="123.2">EN</text>
<text x="125.8" y="125.8">MS1</text>
<text x="135.9" y="123.2">VMOT</text>
<text x="137.7" y="125.8">GND</text>
<text x="146.5" y="124.5">15</text>
<text x="146.5" y="122">16</text>
<text x="4" y="130.8">C</text>
<text x="120.9" y="127">3</text>
<text x="120.9" y="129.6">4</text>
<text x="125.8" y="128.3">MS2</text>
<text x="125.8" y="130.8">MS3</text>
<text x="139.8" y="130.8">2A</text>
<text x="140" y="128.3">2B</text>
<text x="146.5" y="129.6">13</text>
<text x="146.5" y="127">14</text>
<text x="184.3" y="128.3">1</text>
<text x="184.3" y="130.8">2</text>
<text x="290.9" y="130.8">C</text>
<text x="120.9" y="132.1">5</text>
<text x="120.9" y="134.6">6</text>
<text x="120.9" y="137.2">7</text>
<text x="125.8" y="133.4">RST</text>
<text x="125.8" y="135.9">SLP</text>
<text x="139.8" y="133.4">1A</text>
<text x="140" y="135.9">1B</text>
<text x="146.5" y="132.1">12</text>
<text x="146.5" y="137.2">10</text>
<text x="146.5" y="134.6">11</text>
<text x="184.3" y="133.4">3</text>
<text x="184.3" y="135.9">4</text>
<text x="120.9" y="139.7">8</text>
<text x="125.8" y="138.4">STEP</text>
<text x="125.8" y="141">DIR</text>
<text x="137.7" y="141">GND</text>
<text x="137.7" y="138.4">VDD</text>
<text x="146.5" y="139.7">9</text>
<text x="242.7" y="141">1</text>
<text x="242.7" y="143.5">2</text>
<text x="120.9" y="165.1">1</text>
<text x="120.9" y="167.7">2</text>
<text x="125.8" y="166.4">EN</text>
<text x="135.9" y="166.4">VMOT</text>
<text x="146.5" y="167.7">15</text>
<text x="146.5" y="165.1">16</text>
<text x="120.9" y="170.2">3</text>
<text x="120.9" y="172.7">4</text>
<text x="125.8" y="168.9">MS1</text>
<text x="125.8" y="171.5">MS2</text>
<text x="125.8" y="174">MS3</text>
<text x="137.7" y="168.9">GND</text>
<text x="139.8" y="174">2A</text>
<text x="140" y="171.5">2B</text>
<text x="146.5" y="172.7">13</text>
<text x="146.5" y="170.2">14</text>
<text x="184.3" y="171.5">1</text>
<text x="184.3" y="174">2</text>
<text x="3.9" y="179">D</text>
<text x="120.9" y="175.2">5</text>
<text x="120.9" y="177.8">6</text>
<text x="125.8" y="176.5">RST</text>
<text x="125.8" y="179">SLP</text>
<text x="139.8" y="176.5">1A</text>
<text x="140" y="179">1B</text>
<text x="146.5" y="175.2">12</text>
<text x="146.5" y="177.8">11</text>
<text x="184.3" y="176.5">3</text>
<text x="184.3" y="179">4</text>
<text x="201.6" y="177.8">Title</text>
<text x="290.9" y="179">D</text>
<text x="120.9" y="180.3">7</text>
<text x="120.9" y="182.8">8</text>
<text x="125.8" y="181.6">STEP</text>
<text x="125.8" y="184.1">DIR</text>
<text x="137.7" y="184.1">GND</text>
<text x="137.7" y="181.6">VDD</text>
<text x="146.5" y="182.8">9</text>
<text x="146.5" y="180.3">10</text>
<text x="201.6" y="185.4">Size</text>
<text x="214.3" y="185.4">Number</text>
<text x="265.1" y="185.4">Revision</text>
<text x="202.8" y="189.2">A4</text>
<text x="201.6" y="193">Date:</text>
<text x="201.6" y="195.5">File:</text>
<text x="213" y="193">2017/11/28</text>
<text x="213" y="195.5">F:\三轴CNC\..\STM32F1_CNC_SCHC.SchDoc</text>
<text x="252.4" y="193">Sheet</text>
<text x="252.4" y="195.5">Drawn By:</text>
<text x="259.9" y="193">of</text>
<text x="38.1" y="199.3">1</text>
<text x="111.1" y="199.3">2</text>
<text x="184.2" y="199.3">3</text>
<text x="257.2" y="199.3">4</text>
</g>
<g font-size="2.3" fill="#800000">
<text x="35.2" y="23">24VIN</text>
<text x="111.7" y="20.5">U5V</text>
<text x="19.9" y="24.3">24VIN</text>
<text x="19.9" y="26.8">PGND</text>
<text x="35.2" y="25.6">PGND</text>
<text x="19.9" y="34.4">U5V</text>
<text x="35.2" y="33.2">U5V</text>
<text x="35.2" y="35.7">3.3V</text>
<text x="106.3" y="35.7">EN1</text>
<text x="153.9" y="33.2">24VIN</text>
<text x="203.5" y="34.4">24VIN</text>
<text x="19.9" y="39.5">GND</text>
<text x="19.9" y="37">3.3V</text>
<text x="35.2" y="38.2">GND</text>
<text x="106.3" y="40.8">MS2</text>
<text x="106.3" y="38.2">MS1</text>
<text x="175.4" y="39.5">PGND</text>
<text x="106.3" y="45.9">nRST</text>
<text x="106.3" y="43.4">MS3</text>
<text x="207.9" y="45.9">MTR1</text>
<text x="19.9" y="49.7">MS1</text>
<text x="19.9" y="52.3">MS2</text>
<text x="35.2" y="53.5">MS3</text>
<text x="35.2" y="51">MS2</text>
<text x="35.2" y="48.5">MS1</text>
<text x="68.3" y="51">GND</text>
<text x="98.8" y="49.7">U5V</text>
<text x="106.3" y="51">STEP</text>
<text x="106.3" y="53.5">DIR1</text>
<text x="162.7" y="52.3">U5V</text>
<text x="19.9" y="59.8">STEP</text>
<text x="19.9" y="54.8">MS3</text>
<text x="19.9" y="57.3">nRST</text>
<text x="35.2" y="56.1">nRST</text>
<text x="35.2" y="58.6">STEP</text>
<text x="19.9" y="64.9">EN1</text>
<text x="35.2" y="63.6">EN1</text>
<text x="111.7" y="63.6">U5V</text>
<text x="154.6" y="61.1">GND</text>
<text x="227.6" y="61.1">PGND</text>
<text x="19.9" y="67.4">DIR1</text>
<text x="35.2" y="66.2">DIR1</text>
<text x="35.2" y="71.2">EN2</text>
<text x="203.5" y="70">24VIN</text>
<text x="19.9" y="72.5">EN2</text>
<text x="19.9" y="75">DIR2</text>
<text x="35.2" y="73.8">DIR2</text>
<text x="153.9" y="76.3">24VIN</text>
<text x="19.9" y="80.1">EN3</text>
<text x="19.9" y="82.6">DIR3</text>
<text x="35.2" y="78.8">EN3</text>
<text x="35.2" y="81.4">DIR3</text>
<text x="106.3" y="83.9">MS2</text>
<text x="106.3" y="81.4">MS1</text>
<text x="106.3" y="78.8">EN2</text>
<text x="175.4" y="82.6">PGND</text>
<text x="207.9" y="81.4">MTR2</text>
<text x="19.9" y="87.7">EN4</text>
<text x="35.2" y="86.4">EN4</text>
<text x="35.2" y="89">DIR4</text>
<text x="106.3" y="89">nRST</text>
<text x="106.3" y="86.4">MS3</text>
<text x="19.9" y="90.2">DIR4</text>
<text x="68.3" y="94">GND</text>
<text x="98.8" y="92.8">U5V</text>
<text x="106.3" y="94">STEP</text>
<text x="162.7" y="95.3">U5V</text>
<text x="19.9" y="100.4">MTR1</text>
<text x="35.2" y="101.6">MTR2</text>
<text x="35.2" y="99.1">MTR1</text>
<text x="106.3" y="96.6">DIR2</text>
<text x="227.6" y="96.6">PGND</text>
<text x="19.9" y="102.9">MTR2</text>
<text x="19.9" y="105.5">MTR3</text>
<text x="35.2" y="106.8">MTR4</text>
<text x="35.2" y="104.3">MTR3</text>
<text x="111.7" y="106.8">U5V</text>
<text x="154.6" y="104.3">GND</text>
<text x="203.5" y="105.5">24VIN</text>
<text x="19.9" y="108.1">MTR4</text>
<text x="153.9" y="119.4">24VIN</text>
<text x="207.9" y="116.9">MTR3</text>
<text x="106.3" y="124.5">MS1</text>
<text x="106.3" y="122">EN3</text>
<text x="175.4" y="125.8">PGND</text>
<text x="106.3" y="129.6">MS3</text>
<text x="106.3" y="127">MS2</text>
<text x="68.3" y="137.2">GND</text>
<text x="98.8" y="135.9">U5V</text>
<text x="106.3" y="132.1">nRST</text>
<text x="106.3" y="137.2">STEP</text>
<text x="227.6" y="132.1">PGND</text>
<text x="106.3" y="139.7">DIR3</text>
<text x="162.7" y="138.4">U5V</text>
<text x="203.5" y="141">24VIN</text>
<text x="111.7" y="149.8">U5V</text>
<text x="154.6" y="147.3">GND</text>
<text x="207.9" y="152.4">MTR4</text>
<text x="106.3" y="167.7">MS1</text>
<text x="106.3" y="165.1">EN4</text>
<text x="153.9" y="162.5">24VIN</text>
<text x="227.6" y="167.7">PGND</text>
<text x="106.3" y="172.7">MS3</text>
<text x="106.3" y="170.2">MS2</text>
<text x="175.4" y="168.9">PGND</text>
<text x="98.8" y="179">U5V</text>
<text x="106.3" y="175.2">nRST</text>
<text x="68.3" y="180.3">GND</text>
<text x="106.3" y="180.3">STEP</text>
<text x="106.3" y="182.8">DIR4</text>
<text x="162.7" y="181.6">U5V</text>
<text x="154.6" y="190.4">GND</text>
</g>
<g font-size="2.3" fill="#000080">
<text x="101.3" y="28.1">LDX</text>
<text x="109.9" y="27.9">Rc1</text>
<text x="113.6" y="27.9">3</text>
<text x="114.9" y="27.9">Rc11</text>
<text x="109.9" y="30.4">1K</text>
<text x="114.9" y="30.4">10K</text>
<text x="124.1" y="30.6">MX</text>
<text x="157.1" y="35.7">Cc11</text>
<text x="164.7" y="35.7">47uF/50V</text>
<text x="240.9" y="30.6">MTR1</text>
<text x="254.7" y="35.5">Rc14</text>
<text x="73.3" y="38.2">Rc15</text>
<text x="73.3" y="40.8">Rc16</text>
<text x="83.5" y="38.2">10K</text>
<text x="83.5" y="40.8">10K</text>
<text x="182.5" y="38.2">STP1</text>
<text x="218.1" y="40.8">SS34</text>
<text x="218.1" y="38.2">Dc11</text>
<text x="240.9" y="40.8">Header 2</text>
<text x="254.7" y="38">10K</text>
<text x="73.3" y="43.4">Rc17</text>
<text x="83.5" y="43.4">10K</text>
<text x="231.5" y="45.7">Qc1</text>
<text x="238.3" y="43.4">MD1</text>
<text x="103.8" y="48.5">Rc12</text>
<text x="113.9" y="48.5">10K</text>
<text x="182.5" y="53.5">Header 4</text>
<text x="124.1" y="61.1">A4988</text>
<text x="101.3" y="71.2">LDY</text>
<text x="109.9" y="71">Rc2</text>
<text x="113.6" y="71">3</text>
<text x="114.9" y="71">Rc21</text>
<text x="240.9" y="66.2">MTR2</text>
<text x="254.7" y="71">Rc24</text>
<text x="109.9" y="73.5">1K</text>
<text x="114.9" y="73.5">10K</text>
<text x="124.1" y="73.8">MY</text>
<text x="218.1" y="73.8">Dc12</text>
<text x="218.1" y="76.3">SS34</text>
<text x="240.9" y="76.3">Header 2</text>
<text x="254.7" y="73.5">10K</text>
<text x="73.3" y="81.4">Rc25</text>
<text x="73.3" y="83.9">Rc26</text>
<text x="83.5" y="81.4">10K</text>
<text x="83.5" y="83.9">10K</text>
<text x="157.1" y="78.8">Cc21</text>
<text x="164.7" y="78.8">47uF/50V</text>
<text x="182.5" y="81.4">STP2</text>
<text x="231.5" y="81.1">Qc2</text>
<text x="238.3" y="78.8">MD2</text>
<text x="73.3" y="86.4">Rc27</text>
<text x="83.5" y="86.4">10K</text>
<text x="103.8" y="91.5">Rc22</text>
<text x="113.9" y="91.5">10K</text>
<text x="182.5" y="96.6">Header 4</text>
<text x="240.9" y="101.6">MTR3</text>
<text x="124.1" y="104.3">A4988</text>
<text x="254.7" y="106.5">Rc34</text>
<text x="218.1" y="109.3">Dc13</text>
<text x="218.1" y="111.9">SS34</text>
<text x="240.9" y="111.9">Header 2</text>
<text x="254.7" y="109.1">10K</text>
<text x="101.3" y="114.4">LDZ</text>
<text x="109.9" y="114.1">Rc3</text>
<text x="109.9" y="116.7">1K</text>
<text x="113.6" y="114.1">3</text>
<text x="114.9" y="114.1">Rc31</text>
<text x="114.9" y="116.7">10K</text>
<text x="124.1" y="116.9">MZ</text>
<text x="231.5" y="116.7">Qc3</text>
<text x="238.3" y="114.4">MD3</text>
<text x="73.3" y="124.5">Rc35</text>
<text x="83.5" y="124.5">10K</text>
<text x="157.1" y="122">Cc31</text>
<text x="164.7" y="122">47uF/50V</text>
<text x="182.5" y="124.5">STP3</text>
<text x="73.3" y="127">Rc36</text>
<text x="73.3" y="129.6">Rc37</text>
<text x="83.5" y="127">10K</text>
<text x="83.5" y="129.6">10K</text>
<text x="103.8" y="134.6">Rc32</text>
<text x="113.9" y="134.6">10K</text>
<text x="240.9" y="137.2">MTR4</text>
<text x="182.5" y="139.7">Header 4</text>
<text x="254.7" y="142">Rc44</text>
<text x="124.1" y="147.3">A4988</text>
<text x="218.1" y="144.8">Dc14</text>
<text x="218.1" y="147.3">SS34</text>
<text x="238.3" y="149.8">MD4</text>
<text x="240.9" y="147.3">Header 2</text>
<text x="254.7" y="144.5">10K</text>
<text x="231.5" y="152.1">Qc4</text>
<text x="101.3" y="157.4">LDA</text>
<text x="109.9" y="157.2">Rc4</text>
<text x="109.9" y="159.7">1K</text>
<text x="113.6" y="157.2">3</text>
<text x="114.9" y="157.2">Rc41</text>
<text x="114.9" y="159.7">10K</text>
<text x="124.1" y="160">MA</text>
<text x="73.3" y="167.7">Rc45</text>
<text x="83.5" y="167.7">10K</text>
<text x="157.1" y="165.1">Cc41</text>
<text x="164.7" y="165.1">47uF/50V</text>
<text x="182.5" y="167.7">STP4</text>
<text x="73.3" y="170.2">Rc46</text>
<text x="73.3" y="172.7">Rc47</text>
<text x="83.5" y="170.2">10K</text>
<text x="83.5" y="172.7">10K</text>
<text x="103.8" y="177.8">Rc42</text>
<text x="113.9" y="177.8">10K</text>
<text x="182.5" y="182.8">Header 4</text>
<text x="124.1" y="190.4">A4988</text>
</g>
<g font-size="1.8" fill="#000080">
<text x="225.4" y="74.6">PIDc1201</text>
<text x="225.4" y="110.2">PIDc1301</text>
<text x="225.4" y="145.9">PIDc1401</text>
</g>
<text font-size="1.4" fill="#000080" x="225.4" y="39.1">PIDc1101</text>
</svg>
